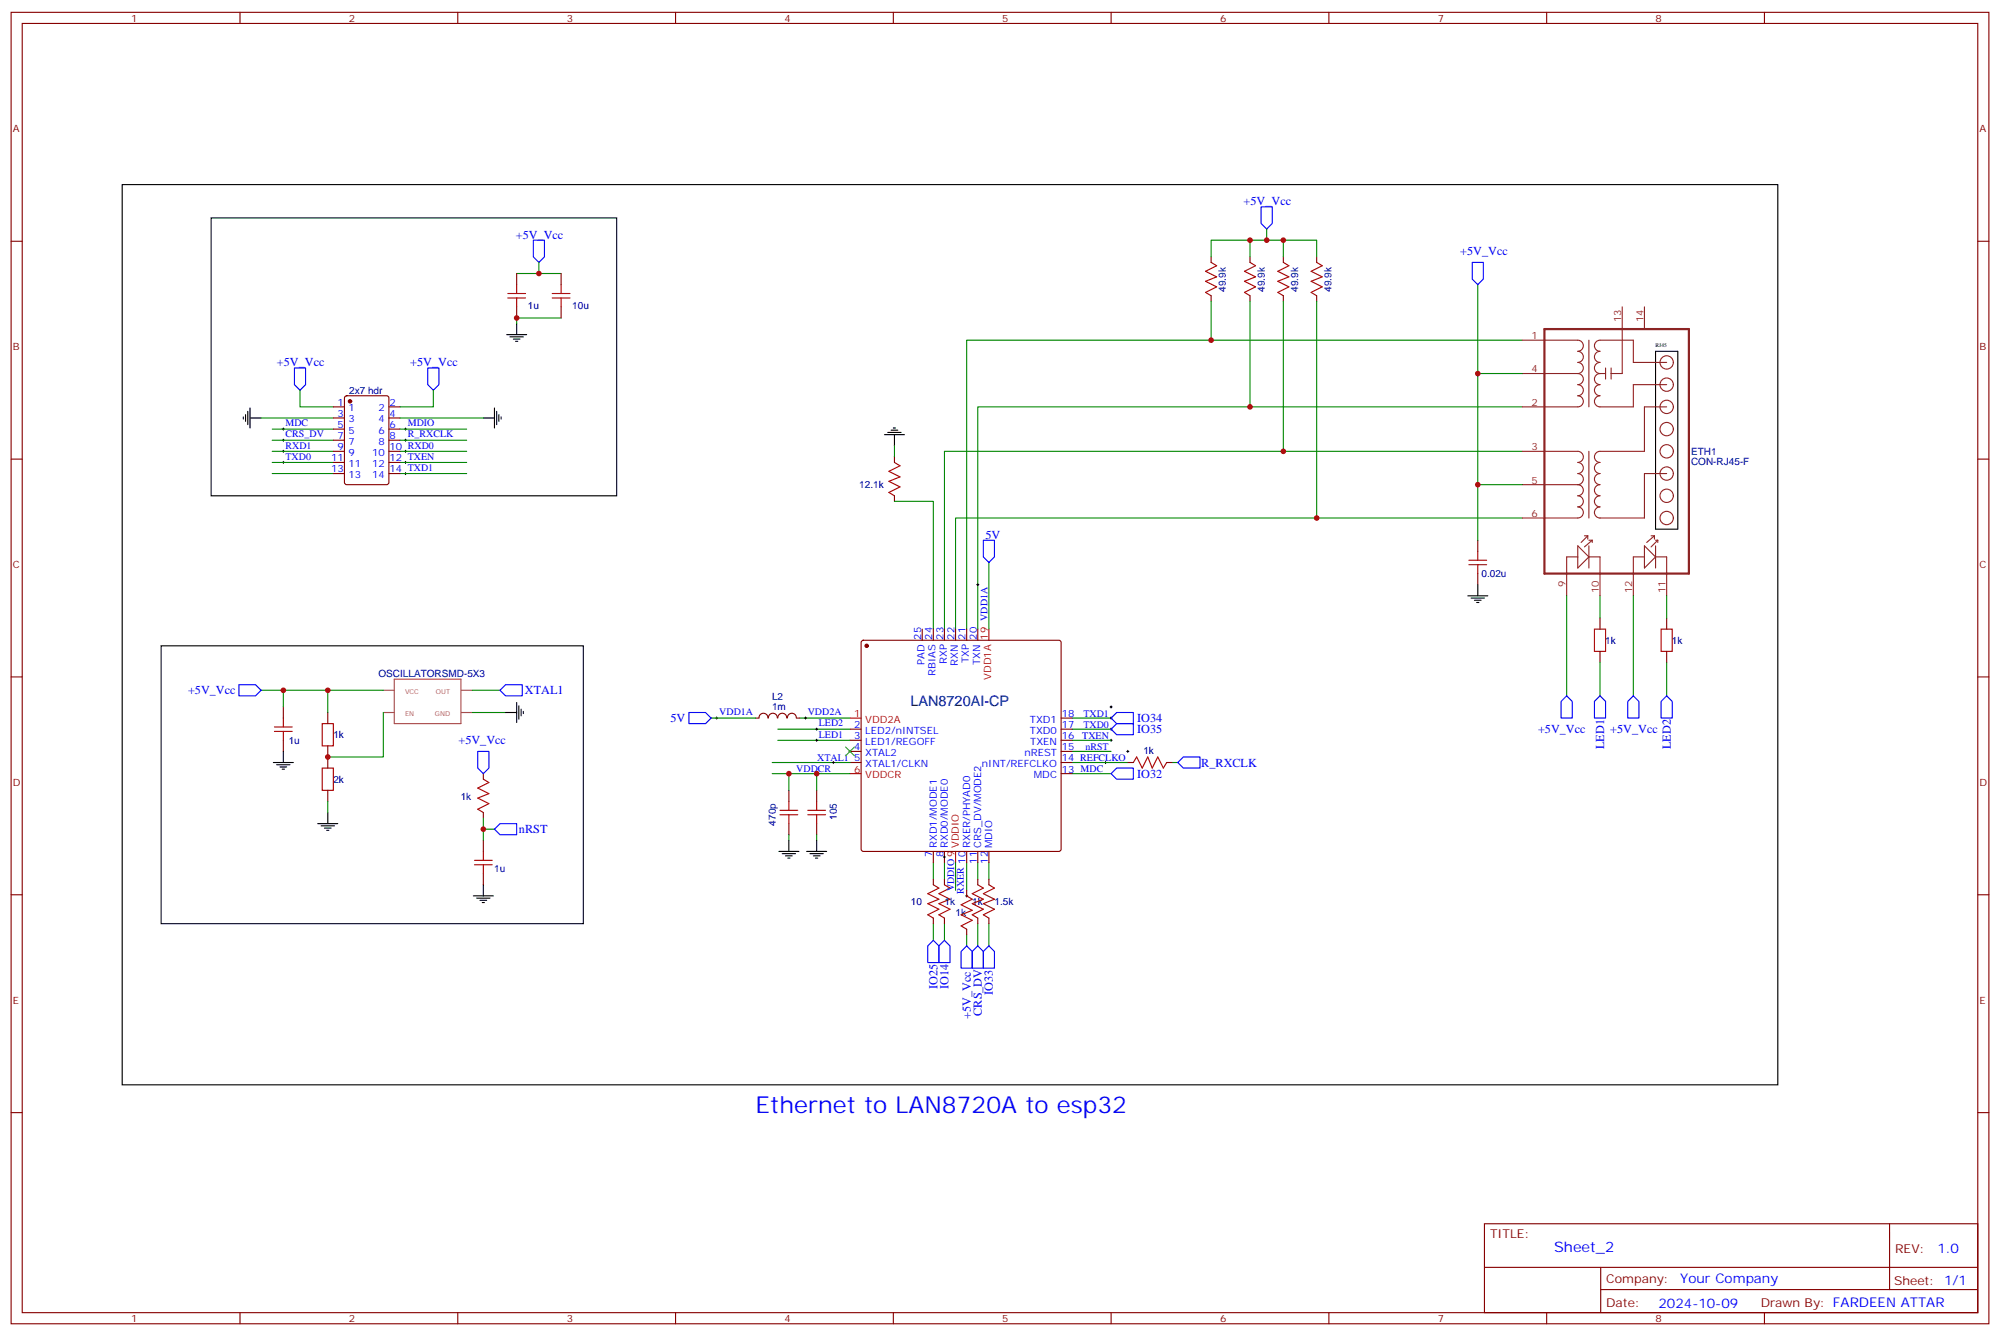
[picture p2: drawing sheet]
<svg xmlns="http://www.w3.org/2000/svg" width="635mm" height="424mm" viewBox="0 0 635 424" stroke-linecap="round" stroke-linejoin="round" font-family="sans-serif">
<g fill="none" stroke="#870000" stroke-width=".35">
<path d="M3.5 3.9h628v416.3h-628zM7.1 7.4h620.8v409.3h-620.8zM76.2 3.9v3.5M145.3 3.9v3.5M214.5 3.9v3.5M283.6 3.9v3.5M352.8 3.9v3.5M421.9 3.9v3.5M491.1 3.9v3.5M560.2 3.9v3.5M3.5 76.6h3.6M627.9 76.6h3.6"/>
<path d="M164 86.8v3.5M164 97.4v3.5M178.2 86.8v3.5M178.2 97.4v3.5M384.5 81.5v1.8M384.5 93.9v1.7M396.9 81.5v1.8M396.9 93.9v1.7M407.5 81.5v1.8M407.5 93.9v1.7M418 81.5v1.8M418 93.9v1.7"/>
<path d="M105.8 129.2h3.6M105.8 132.7h3.6M105.8 136.2h3.6M105.8 139.7h3.6M109.6 125.8l.5-.2h12.7l.6 .5 .1 27-.5 .7h-12.9l-.7-.4v-27.1zM123.5 129.2h3.5M123.5 132.7h3.5M123.5 136.2h3.5M123.5 139.7h3.5M3.5 145.7h3.6M105.8 150.3h3.6M105.8 146.8h3.6"/>
<path d="M105.8 143.3h3.6M123.5 150.3h3.5M123.5 146.8h3.5M123.5 143.3h3.5M284 145v1.8M284 157.4v1.7M627.9 145.7h3.6M469.2 171.5v3.5M292.8 199.7v3.5M296.3 199.7v3.5M299.9 199.7v3.5M303.4 199.7v3.5"/>
<path d="M306.9 199.7v3.5M310.4 199.7v3.5M469.2 182.1v3.5M508 196.2v3.5M529.2 196.2v3.5M3.5 214.9h3.6M273.6 203.4l.5-.2h62.1l.5 .2 .2 .5v65.7l-.2 .5-.5 .2h-62.1l-.5-.3-.2-.4v-65.7zM508 206.8v3.5M529.2 206.8v3.5M627.9 214.9h3.6M90 224.4v3.5M90 235v3.5"/>
<path d="M104.1 226.2v3.5M104.1 236.7v7.1M239.9 227.9h1M241 227.9a1.41 1.41 0 0 1 1.4-1.5 1.41 1.41 0 0 1 1.4 1.5M244 227.9a1.41 1.41 0 0 1 1.4-1.5 1.41 1.41 0 0 1 1.4 1.5M247 227.9a1.41 1.41 0 0 1 1.4-1.5 1.41 1.41 0 0 1 1.4 1.5M250 227.9a1.41 1.41 0 0 1 1.4-1.5 1.41 1.41 0 0 1 1.4 1.5M252.9 227.9h1.1M269.9 231.5h3.5M269.9 235h3.5M269.9 238.5h3.5M336.9 227.9h3.5"/>
<path d="M336.9 231.5h3.5M336.9 235h3.5M336.9 238.5h3.5M104.1 250.9v3.5M153.5 245.6v1.7M153.5 257.9v1.8M250.5 250.9v3.5M259.3 250.9v3.5M269.9 242h3.5M336.9 242h3.5M336.9 245.6h3.5M358.1 242h1.7"/>
<path d="M370.4 242h1.8M153.5 266.7v3.6M153.5 277.3v3.5M250.5 261.4v3.6M259.3 261.4v3.6M296.3 270.3v3.5M296.3 279.1v1.7M299.9 270.3v3.5M299.9 279.1v1.7M306.9 270.3v3.5M310.4 270.3v3.5M310.4 279.1v1.7"/>
<path d="M314 270.3v3.5M314 279.1v1.7M3.5 284h3.6M296.3 291.4v1.8M299.9 291.4v1.8M306.9 282.6v1.8M306.9 295v1.7M310.4 291.4v1.8M314 291.4v1.8M627.9 284h3.6M3.5 353.2h3.6M627.9 353.2h3.6"/>
<path d="M471.3 388.4h156.6v28.3h-156.6zM599.9 388.5v20.8M76.2 416.7v3.5M145.3 416.7v3.5M214.5 416.7v3.5M283.6 416.7v3.5M352.8 416.7v3.5M421.9 416.7v3.5M471.3 402.3h156.5M491.1 416.7v3.5M508.2 409.3h119.6M508.2 402.3v14.1"/>
<path d="M560.2 416.7v3.5"/>
</g>
<g fill="none" stroke="#008700" stroke-width=".35">
<path d="M396.9 76.2v5.3M402.2 72.7v3.5M407.5 76.2v5.3M164 86.8h14.2M171.1 83.3v3.5M384.5 81.5v-5.3h33.5v5.3M384.5 95.6v12.4M396.9 95.6v33.6M407.5 95.6v47.7M418 95.6v68.8M469.2 90.3v81.2M178.2 100.9h-14.2v1.8"/>
<path d="M469.2 118.6h14.1M483.3 108h-176.4v91.7M82.9 132.7h22.9M86.4 136.2h19.4M86.4 139.7h19.4M95.2 123.9v5.3h10.6M127 132.7h26.5M127 136.2h21.2M127 139.7h21.2M137.6 123.9v5.3h-10.6M483.3 129.2h-172.9v70.5M86.4 143.3h19.4"/>
<path d="M86.4 146.8h19.4M86.4 150.3h19.4M127 143.3h21.2M127 146.8h21.2M127 150.3h21.2M284 159.1h12.3v40.6M284 141.5v3.5M469.2 153.8h14.1M483.3 143.3h-183.4v56.4M314 178.5v21.2M483.3 164.4h-179.9v35.3M497.4 189.1v31.8"/>
<path d="M508 189.1v7.1M518.6 189.1v31.8M529.2 189.1v7.1M82.9 219.1h38.8M90 219.1v5.3M104.1 219.1v7.1M149.9 219.1h8.8M508 210.3v10.6M529.2 210.3v10.6M121.7 226.2v14.1h-17.6M149.9 226.2h10.6M225.8 227.9h14.1"/>
<path d="M246.9 235h23M246.9 231.5h23M254 227.9h15.9M340.4 238.5h12.4M340.4 235h12.4M340.4 231.5h12.4M340.4 227.9h12.4M104.1 254.4v3.5M153.5 259.7v7M245.2 242h24.7M245.2 245.6h24.7M250.5 245.6v5.3"/>
<path d="M259.3 245.6v5.3M340.4 242h17.7M340.4 245.6h12.4M372.2 242h1.7M153.5 263.2h3.5M250.5 265v1.7M259.3 265v1.7M296.3 273.8v5.3M299.9 273.8v5.3M303.4 273.8v8.8M306.9 273.8v8.8M310.4 273.8v5.3"/>
<path d="M314 273.8v5.3M296.3 293.2v5.3M299.9 293.2v5.3M306.9 296.7v3.5M310.4 293.2v7M314 293.2v7"/>
</g>
<g fill="none" stroke="#a10000" stroke-width=".35">
<path d="M161.2 94.6h5.7M161.2 93.2h5.7M164 90.3v2.9M164 94.6v2.8M175.3 94.6h5.7M175.3 93.2h5.7M178.2 90.3v2.9M178.2 94.6v2.8M384.5 83.3l1.8 1-3.5 1.8 3.5 1.8-3.5 1.4 3.5 1.8-3.5 1.7 1.7 1.1M396.9 83.3l1.7 1-3.5 1.8 3.5 1.8-3.5 1.4 3.5 1.8-3.5 1.7 1.8 1.1M407.5 83.3l1.7 1-3.5 1.8 3.5 1.8-3.5 1.4 3.5 1.8-3.5 1.7 1.8 1.1M418 83.3l1.8 1-3.5 1.8 3.5 1.8-3.5 1.4 3.5 1.8-3.5 1.7 1.7 1.1"/>
<path d="M284 146.8l1.8 1-3.6 1.8 3.6 1.8-3.6 1.4 3.6 1.8-3.6 1.7 1.8 1.1M466.4 179.2h5.6M466.4 177.8h5.6M469.2 175v2.8M469.2 179.2v2.9M506.2 199.7h3.6v7.1h-3.6zM527.4 199.7h3.5v7.1h-3.5zM87.1 232.2h5.7M87.1 230.8h5.7M90 227.9v2.9M90 232.2v2.8M102.3 229.7h3.5v7h-3.5z"/>
<path d="M102.3 243.8h3.5v7.1h-3.5zM153.5 247.3l1.7 1.1-3.5 1.8 3.5 1.7-3.5 1.4 3.5 1.8-3.5 1.8 1.8 1M247.6 258.6h5.7M247.6 257.2h5.7M250.5 254.4v2.8M250.5 258.6v2.8M256.5 258.6h5.6M256.5 257.2h5.6M259.3 254.4v2.8M259.3 258.6v2.8M359.8 242l1.1-1.7 1.8 3.5 1.7-3.5 1.4 3.5 1.8-3.5 1.8 3.5 1-1.8M150.6 274.5h5.7"/>
<path d="M150.6 273.1h5.7M153.5 270.3v2.8M153.5 274.5v2.8M296.3 280.8l1.8 1.1-3.5 1.8 3.5 1.7-3.5 1.4 3.5 1.8-3.5 1.8 1.7 1M299.9 280.8l1.7 1.1-3.5 1.8 3.5 1.7-3.5 1.4 3.5 1.8-3.5 1.8 1.8 1M306.9 284.4l1.8 1-3.5 1.8 3.5 1.8-3.5 1.4 3.5 1.7-3.5 1.8 1.7 1.1M310.4 280.8l1.8 1.1-3.5 1.8 3.5 1.7-3.5 1.4 3.5 1.8-3.5 1.8 1.7 1M314 280.8l1.7 1.1-3.5 1.8 3.5 1.7-3.5 1.4 3.5 1.8-3.5 1.8 1.8 1"/>
</g>
<g fill="none" stroke="#000" stroke-width=".35">
<path d="M38.8 58.6h525.6v285.7h-525.6zM67 69.2h128.8v88.2h-128.8zM160.9 106.2h6.3M161.9 106.9h4.3M163 107.6h2.1M163.7 108.3h.7M164 102.7v3.5M525.6 111.5h7.1v56.5h-7.1zM77.3 132.3v.7M78 131.6v2.1M78.7 130.6v4.2M79.4 132.7h3.5"/>
<path d="M79.4 129.5v6.4M153.5 132.7h3.5M157 129.5v6.4M157.7 130.6v4.2M158.4 131.6v2.1M159.1 132.3v.7M280.8 138h6.4M281.9 137.3h4.2M282.9 136.6h2.1M283.6 135.9h.7M284 138v3.5M466 189.1h6.4"/>
<path d="M467.1 189.8h4.2M468.1 190.5h2.2M468.8 191.2h.7M469.2 185.6v3.5M51.2 205h134v88.2h-134zM90 238.5v3.5M160.5 226.2h3.5M164 223v6.3M164.7 224v4.3M165.5 225.1v2.1M166.2 225.8v.7M86.8 242h6.3"/>
<path d="M87.8 242.7h4.3M88.9 243.5h2.1M89.6 244.2h.7M104.1 257.9v3.5M100.9 261.4h6.3M102 262.1h4.2M103 262.9h2.1M103.7 263.6h.7M247.3 270.3h6.3M248.4 271h4.2M249.4 271.7h2.1M250.1 272.4h.7"/>
<path d="M250.5 266.7v3.6M256.1 270.3h6.4M257.2 271h4.2M258.2 271.7h2.1M258.9 272.4h.7M259.3 266.7v3.6M150.3 284.4h6.3M151.3 285.1h4.3M152.4 285.8h2.1M153.1 286.5h.7M153.5 280.8v3.6"/>
</g>
<g fill="none" stroke="#000" stroke-width=".32">
<path d="M89.6 136.2h.7M89.6 139.7h.7M90 135.9v.7M90 139.4v.7M128.4 136.2h.7M128.4 139.7h.7M128.8 135.9v.7M128.8 139.4v.7M89.6 143.3h.7M89.6 146.8h.7M90 142.9v.7M90 146.4v.7"/>
<path d="M128.4 143.3h.7M128.4 146.8h.7M128.4 150.3h.7M128.8 142.9v.7M128.8 146.4v.7M128.8 150v.7M310.1 185.6h.7M310.4 185.2v.7M227.2 227.9h.7M227.5 227.6v.7M255.4 227.9h.7M255.8 227.6v.7"/>
<path d="M258.9 235h.7M258.9 231.5h.7M259.3 231.1v.7M259.3 234.6v.7M269.5 238.5h.7M269.9 238.2v.7M352.4 235h.7M352.4 231.5h.7M352.4 227.9h.7M352.4 224.4h.7M352.8 224v.8M352.8 227.6v.7"/>
<path d="M352.8 231.1v.7M352.8 234.6v.7M357.7 238.5h.7M358.1 238.2v.7M264.2 242h.7M264.6 241.7v.7M350.7 242h.7M351 241.7v.7M299.5 272h.7M299.9 271.7v.7M306.6 284.4h.7M306.9 284v.7"/>
</g>
<g fill="none" stroke="#00f" stroke-width=".35">
<path d="M169.3 76.2h3.6v5.3l-1.8 1.8-1.8-1.8zM400.4 65.7h3.5v5.2l-1.7 1.8-1.8-1.8zM467.4 83.3h3.6v5.3l-1.8 1.7-1.8-1.7zM93.5 116.8h3.5v5.3l-1.8 1.8-1.7-1.8zM135.8 116.8h3.5v5.3l-1.7 1.8-1.8-1.8zM312.2 171.5h3.5v5.3l-1.7 1.7-1.8-1.7zM75.8 217.3h5.3l1.8 1.8-1.8 1.8h-5.3zM158.7 219.1l1.8-1.8h5.3v3.6h-5.3zM151.7 238.5h3.5v5.3l-1.7 1.8-1.8-1.8zM218.7 226.2h5.3l1.8 1.7-1.8 1.8h-5.3zM354.5 226.2h5.3v3.5h-5.3l-1.7-1.8zM354.5 229.7h5.3v3.5h-5.3l-1.7-1.7z"/>
<path d="M495.7 222.6l1.7-1.7 1.8 1.7v5.3h-3.5zM508 220.9l1.8 1.7v5.3h-3.6v-5.3zM518.6 220.9l1.7 1.7v5.3h-3.5v-5.3zM527.4 222.6l1.8-1.7 1.7 1.7v5.3h-3.5zM354.5 243.8h5.3v3.5h-5.3l-1.7-1.7zM373.9 242l1.8-1.7h5.3v3.5h-5.3zM157 263.2l1.7-1.8h5.3v3.6h-5.3zM296.3 298.5l1.8 1.7v5.3h-3.5v-5.3zM299.9 298.5l1.7 1.7v5.3h-3.5v-5.3zM306.9 300.2l1.8 1.8v5.3h-3.5v-5.3zM310.4 300.2l1.8 1.8v5.3h-3.5v-5.3zM314 300.2l1.7 1.8v5.3h-3.5v-5.3z"/>
</g>
<g fill="#870000" stroke="#870000" stroke-width=".35">
<circle cx="111.1" cy="127.4" r=".53"/>
<circle cx="275.2" cy="205" r=".53"/>
</g>
<path d="M314 199.7v3.5M269.9 227.9h3.5M269.9 245.6h3.5M303.4 270.3v3.5" fill="none" stroke="#f00" stroke-width=".35"/>
<g fill="none" stroke="#8c2424" stroke-width=".35">
<path d="M515.1 97.4v21.2h-3.6M522.1 97.4v7.1M483.3 108h17.6a1.76 1.76 0 0 1 1.8 1.7 1.76 1.76 0 0 1-1.8 1.8 1.76 1.76 0 0 1 1.8 1.8 1.76 1.76 0 0 1-1.8 1.7 1.76 1.76 0 0 1 1.8 1.8 1.76 1.76 0 0 1-1.8 1.8M483.3 118.6h17.6M500.9 118.6a1.76 1.76 0 0 1 1.8 1.7 1.76 1.76 0 0 1-1.8 1.8 1.76 1.76 0 0 1 1.8 1.8 1.76 1.76 0 0 1-1.8 1.7 1.76 1.76 0 0 1 1.8 1.8 1.76 1.76 0 0 1-1.8 1.8h-17.6M504.5 108v21.2M508 118.6a1.76 1.76 0 0 0-1.8 1.7 1.76 1.76 0 0 0 1.8 1.8 1.76 1.76 0 0 0-1.8 1.8 1.76 1.76 0 0 0 1.8 1.7 1.76 1.76 0 0 0-1.8 1.8 1.76 1.76 0 0 0 1.8 1.8h10.6v-7.1h10.6M508 118.6h1.8M509.8 116.8v3.5M511.5 116.8v3.5M529.2 115h-10.6v-7h-10.6a1.76 1.76 0 0 0-1.8 1.7 1.76 1.76 0 0 0 1.8 1.8 1.76 1.76 0 0 0-1.8 1.8 1.76 1.76 0 0 0 1.8 1.7 1.76 1.76 0 0 0-1.8 1.8 1.76 1.76 0 0 0 1.8 1.8M529.2 129.2h-7.1v14.1h-14.1a1.76 1.76 0 0 0-1.8 1.7 1.76 1.76 0 0 0 1.8 1.8 1.76 1.76 0 0 0-1.8 1.8 1.76 1.76 0 0 0 1.8 1.7 1.76 1.76 0 0 0-1.8 1.8 1.76 1.76 0 0 0 1.8 1.7 1.76 1.76 0 0 0-1.8 1.8 1.76 1.76 0 0 0 1.8 1.8 1.76 1.76 0 0 0-1.8 1.7 1.76 1.76 0 0 0 1.8 1.8 1.76 1.76 0 0 0-1.8 1.8 1.76 1.76 0 0 0 1.8 1.7h14.1v-14.1h7.1"/>
<path d="M483.3 143.3h17.6a1.76 1.76 0 0 1 1.8 1.7 1.76 1.76 0 0 1-1.8 1.8 1.76 1.76 0 0 1 1.8 1.8 1.76 1.76 0 0 1-1.8 1.7 1.76 1.76 0 0 1 1.8 1.8 1.76 1.76 0 0 1-1.8 1.7M483.3 153.8h17.6M500.9 153.8a1.76 1.76 0 0 1 1.8 1.8 1.76 1.76 0 0 1-1.8 1.8 1.76 1.76 0 0 1 1.8 1.7 1.76 1.76 0 0 1-1.8 1.8 1.76 1.76 0 0 1 1.8 1.8 1.76 1.76 0 0 1-1.8 1.7h-17.6M504.5 143.3v21.1M500.9 176.8h-3.5v12.3M500.9 173.2l3.6 3.6-3.6 3.5zM503.1 170.1h1M504.1 170.1l-2.1 2.1M504.1 170.1v1M504.5 173.2v7.1M504.5 176.8h3.5v12.3M504.5 171.5h1"/>
<path d="M505.5 171.5l-2.4 2.1M505.5 171.5v.7M522.1 176.8h-3.5v12.3M522.1 173.2l3.5 3.6-3.5 3.5zM524.2 170.1h1.1M525.3 170.1l-2.5 2.1M525.3 170.1v1M525.6 176.8h3.6v12.3M525.6 171.5h.7M525.6 173.2v7.1M526.3 171.5l-2.1 2.1M526.3 171.5v.7"/>
<circle cx="529.2" cy="115" r="2.12"/>
<circle cx="529.2" cy="129.2" r="2.12"/>
<circle cx="529.2" cy="122.1" r="2.12"/>
<circle cx="529.2" cy="136.2" r="2.12"/>
<circle cx="529.2" cy="157.4" r="2.12"/>
<circle cx="529.2" cy="143.3" r="2.12"/>
<circle cx="529.2" cy="150.3" r="2.12"/>
<circle cx="529.2" cy="164.4" r="2.12"/>
</g>
<path d="M490.4 104.5h45.8v77.6h-45.8z" fill="none" stroke="#8c2424" stroke-width=".71"/>
<path d="M268.5 237.1l2.8 2.8M271.3 237.1l-2.8 2.8" fill="none" stroke="#3c3" stroke-width=".35"/>
<path d="M121.7 219.1h3.5M125.2 215.6h21.1v14.1h-21.1zM146.5 219.1h3.4M121.7 226.2h3.5M146.5 226.2h3.4" fill="none" stroke="#a64a4a" stroke-width=".35"/>
<g fill="#c00">
<circle cx="164" cy="100.9" r=".88"/>
<circle cx="396.9" cy="76.2" r=".88"/>
<circle cx="407.5" cy="76.2" r=".88"/>
<circle cx="384.5" cy="108" r=".88"/>
<circle cx="396.9" cy="129.2" r=".88"/>
<circle cx="407.5" cy="143.3" r=".88"/>
<circle cx="418" cy="164.4" r=".88"/>
<circle cx="250.5" cy="245.6" r=".88"/>
<circle cx="259.3" cy="245.6" r=".88"/>
<circle cx="90" cy="219.1" r=".88"/>
<circle cx="104.1" cy="219.1" r=".88"/>
<circle cx="104.1" cy="240.3" r=".88"/>
<circle cx="469.2" cy="118.6" r=".88"/>
<circle cx="469.2" cy="153.8" r=".88"/>
<circle cx="153.5" cy="263.2" r=".88"/>
<circle cx="402.2" cy="76.2" r=".88"/>
<circle cx="171.1" cy="86.8" r=".88"/>
</g>
<text font-size="7.4" fill="#00f" x="239.9" y="353.2">Ethernet to LAN8720A to esp32</text>
<text font-size="4.6" fill="#000080" x="289.1" y="224.2">LAN8720AI-CP</text>
<text font-size="4.6" fill="#00f" x="493.4" y="397.5">Sheet_2</text>
<g font-size="4.2" fill="#00f">
<text x="615.1" y="397.7">1.0</text>
<text x="533.5" y="407.3">Your Company</text>
<text x="526.6" y="415.1">2024-10-09</text>
</g>
<g font-size="3.9" fill="#00f">
<text x="394.8" y="65.1">+5V_Vcc</text>
<text x="163.8" y="75.7">+5V_Vcc</text>
<text x="463.6" y="81">+5V_Vcc</text>
<text x="87.9" y="116.3">+5V_Vcc</text>
<text x="130.3" y="116.3">+5V_Vcc</text>
<text x="312.9" y="171">5V</text>
<text x="59.7" y="220.4">+5V_Vcc</text>
<text x="166.7" y="220.4">XTAL1</text>
<text x="212.9" y="229.2">5V</text>
<text x="361" y="229.2">IO34</text>
<text x="361" y="232.7">IO35</text>
<text x="488.3" y="232.7">+5V_Vcc</text>
<text x="511.3" y="232.7">+5V_Vcc</text>
<text x="145.6" y="236.3">+5V_Vcc</text>
<text x="509.3" y="237.8" transform="rotate(-90 509.3 237.8)">LED1</text>
<text x="530.4" y="237.8" transform="rotate(-90 530.4 237.8)">LED2</text>
<text x="381.4" y="243.4">R_RXCLK</text>
<text x="361" y="246.9">IO32</text>
<text x="164.8" y="264.5">nRST</text>
<text x="297.6" y="314" transform="rotate(-90 297.6 314)">IO25</text>
<text x="301.1" y="314" transform="rotate(-90 301.1 314)">IO14</text>
<text x="315.2" y="315.7" transform="rotate(-90 315.2 315.7)">IO33</text>
<text x="308.2" y="323.5" transform="rotate(-90 308.2 323.5)">+5V_Vcc</text>
<text x="311.7" y="322.4" transform="rotate(-90 311.7 322.4)">CRS_DV</text>
</g>
<g font-size="3.9" fill="#800">
<text x="473.1" y="393">TITLE:</text>
<text x="601.7" y="397.7">REV:</text>
<text x="510" y="407.2">Company:</text>
<text x="601.4" y="407.8">Sheet: 1/1</text>
<text x="510" y="414.9">Date:</text>
<text x="559" y="415">Drawn By: FARDEEN ATTAR</text>
</g>
<g font-size="3.2" fill="#800">
<text x="41.6" y="6.9">1</text>
<text x="110.8" y="6.9">2</text>
<text x="179.9" y="6.9">3</text>
<text x="249.1" y="6.9">4</text>
<text x="318.2" y="6.9">5</text>
<text x="387.3" y="6.9">6</text>
<text x="456.5" y="6.9">7</text>
<text x="525.6" y="6.9">8</text>
<text x="4.1" y="42">A</text>
<text x="628.5" y="42">A</text>
<text x="4.1" y="111.2">B</text>
<text x="628.5" y="111.2">B</text>
<text x="4.1" y="180.3">C</text>
<text x="628.5" y="180.3">C</text>
<text x="4.1" y="249.4">D</text>
<text x="628.5" y="249.4">D</text>
<text x="4.1" y="318.6">E</text>
<text x="628.5" y="318.6">E</text>
<text x="41.6" y="419.7">1</text>
<text x="110.8" y="419.7">2</text>
<text x="179.9" y="419.7">3</text>
<text x="249.1" y="419.7">4</text>
<text x="318.2" y="419.7">5</text>
<text x="387.3" y="419.7">6</text>
<text x="456.5" y="419.7">7</text>
<text x="525.6" y="419.7">8</text>
</g>
<g font-size="3.2" fill="#000080">
<text x="389.2" y="92.6" transform="rotate(-90 389.2 92.6)">49.9k</text>
<text x="401.5" y="92.6" transform="rotate(-90 401.5 92.6)">49.9k</text>
<text x="412.1" y="92.6" transform="rotate(-90 412.1 92.6)">49.9k</text>
<text x="422.7" y="92.6" transform="rotate(-90 422.7 92.6)">49.9k</text>
<text x="167.6" y="98.2">1u</text>
<text x="181.7" y="98.2">10u</text>
<text x="110.9" y="125.1">2x7 hdr</text>
<text x="536.9" y="147.5">CON-RJ45-F</text>
<text x="536.9" y="144.5">ETH1</text>
<text x="272.8" y="155.1">12.1k</text>
<text x="470.4" y="183.2">0.02u</text>
<text x="509.6" y="204.5">1k</text>
<text x="530.8" y="204.5">1k</text>
<text x="120.2" y="214.9">OSCILLATORSMD-5X3</text>
<text x="245.1" y="225.3">1m</text>
<text x="245.1" y="222.2">L2</text>
<text x="91.7" y="236.2">1u</text>
<text x="105.8" y="234.4">1k</text>
<text x="363" y="239.2">1k</text>
<text x="105.8" y="248.5">2k</text>
<text x="146.3" y="253.9">1k</text>
<text x="246.3" y="262" transform="rotate(-90 246.3 262)">470p</text>
<text x="265.7" y="260.3" transform="rotate(-90 265.7 260.3)">105</text>
<text x="156.9" y="276.8">1u</text>
<text x="289.2" y="287.3">10</text>
<text x="299.9" y="287.3">1k</text>
<text x="308.7" y="287.3">1k</text>
<text x="315.8" y="287.3">1.5k</text>
<text x="303.4" y="290.8">1k</text>
</g>
<g font-size="3.2" fill="#8d2323">
<text x="486.2" y="107.6">1</text>
<text x="514.7" y="102.3" transform="rotate(-90 514.7 102.3)">13</text>
<text x="521.8" y="102.3" transform="rotate(-90 521.8 102.3)">14</text>
<text x="486.2" y="118.2">4</text>
<text x="486.2" y="128.8">2</text>
<text x="486.2" y="142.9">3</text>
<text x="486.2" y="153.5">5</text>
<text x="486.2" y="164.1">6</text>
<text x="497.1" y="186.2" transform="rotate(-90 497.1 186.2)">9</text>
<text x="507.6" y="188.2" transform="rotate(-90 507.6 188.2)">10</text>
<text x="518.2" y="188.2" transform="rotate(-90 518.2 188.2)">12</text>
<text x="528.8" y="188.2" transform="rotate(-90 528.8 188.2)">11</text>
</g>
<g font-size="3.2" fill="#00f">
<text x="107.2" y="128.8">1</text>
<text x="110.7" y="130.6">1</text>
<text x="120.2" y="130.6">2</text>
<text x="123.6" y="128.8">2</text>
<text x="90.7" y="135.3">MDC</text>
<text x="107.2" y="132.3">3</text>
<text x="107.2" y="135.9">5</text>
<text x="110.7" y="134.1">3</text>
<text x="110.7" y="137.6">5</text>
<text x="120.2" y="137.6">6</text>
<text x="120.2" y="134.1">4</text>
<text x="123.6" y="135.9">6</text>
<text x="123.6" y="132.3">4</text>
<text x="129.5" y="135.3">MDIO</text>
<text x="90.7" y="142.4">RXD1</text>
<text x="90.7" y="138.9">CRS_DV</text>
<text x="107.2" y="139.4">7</text>
<text x="107.2" y="142.9">9</text>
<text x="110.7" y="141.1">7</text>
<text x="120.2" y="141.1">8</text>
<text x="123.6" y="142.9">10 RXD0</text>
<text x="123.6" y="139.4">8</text>
<text x="129.5" y="138.9">R_RXCLK</text>
<text x="90.7" y="145.9">TXD0</text>
<text x="105.2" y="146.4">11</text>
<text x="105.2" y="150">13</text>
<text x="110.7" y="144.7">9</text>
<text x="110.7" y="148.2">11</text>
<text x="118.1" y="148.2">12</text>
<text x="118.1" y="144.7">10</text>
<text x="123.6" y="150">14 TXD1</text>
<text x="123.6" y="146.4">12 TXEN</text>
<text x="110.7" y="151.7">13</text>
<text x="118.1" y="151.7">14</text>
<text x="292.5" y="203.1" transform="rotate(-90 292.5 203.1)">25</text>
<text x="296" y="203.1" transform="rotate(-90 296 203.1)">24</text>
<text x="299.5" y="203.1" transform="rotate(-90 299.5 203.1)">23</text>
<text x="303" y="203.1" transform="rotate(-90 303 203.1)">22</text>
<text x="306.6" y="203.1" transform="rotate(-90 306.6 203.1)">21</text>
<text x="310.1" y="203.1" transform="rotate(-90 310.1 203.1)">20</text>
<text x="293.5" y="211.1" transform="rotate(-90 293.5 211.1)">PAD</text>
<text x="297" y="214.6" transform="rotate(-90 297 214.6)">RBIAS</text>
<text x="300.6" y="210.8" transform="rotate(-90 300.6 210.8)">RXP</text>
<text x="304.1" y="211.3" transform="rotate(-90 304.1 211.3)">RXN</text>
<text x="307.6" y="210.6" transform="rotate(-90 307.6 210.6)">TXP</text>
<text x="311.1" y="211" transform="rotate(-90 311.1 211)">TXN</text>
<text x="228.4" y="227.1">VDD1A</text>
<text x="256.5" y="227.1">VDD2A</text>
<text x="337.1" y="227.6">18</text>
<text x="344" y="227.5">TXD1</text>
<text x="260" y="230.6">LED2</text>
<text x="271.2" y="231.1">2</text>
<text x="274.7" y="232.9">LED2/nINTSEL</text>
<text x="327" y="229.3">TXD1</text>
<text x="327" y="232.9">TXD0</text>
<text x="337.1" y="231.1">17</text>
<text x="344" y="231">TXD0</text>
<text x="260" y="234.1">LED1</text>
<text x="271.2" y="238.2">4</text>
<text x="271.2" y="234.6">3</text>
<text x="274.7" y="239.9">XTAL2</text>
<text x="274.7" y="236.4">LED1/REGOFF</text>
<text x="325.3" y="239.9">nREST</text>
<text x="327.1" y="236.4">TXEN</text>
<text x="337.1" y="234.6">16</text>
<text x="337.1" y="238.2">15</text>
<text x="343.6" y="234.6">TXEN</text>
<text x="344.6" y="238.1">nRST</text>
<text x="252.8" y="245.1">VDDCR</text>
<text x="259.5" y="241.6">XTAL1</text>
<text x="271.2" y="241.7">5</text>
<text x="274.7" y="243.5">XTAL1/CLKN</text>
<text x="311.8" y="243.5">nINT/REFCLKO</text>
<text x="337.1" y="241.7">14 REFCLKO</text>
<text x="337.1" y="245.2">13 MDC</text>
<text x="328.3" y="247">MDC</text>
<text x="297.4" y="269.2" transform="rotate(-90 297.4 269.2)">RXD1/MODE1</text>
<text x="300.9" y="269.2" transform="rotate(-90 300.9 269.2)">RXD0/MODE0</text>
<text x="308" y="269.2" transform="rotate(-90 308 269.2)">RXER/PHYAD0</text>
<text x="311.5" y="269.2" transform="rotate(-90 311.5 269.2)">CRS_DV/MODE2</text>
<text x="315" y="269.2" transform="rotate(-90 315 269.2)">MDIO</text>
<text x="296" y="272.1" transform="rotate(-90 296 272.1)">7</text>
<text x="299.5" y="272.1" transform="rotate(-90 299.5 272.1)">8</text>
<text x="310.1" y="274.1" transform="rotate(-90 310.1 274.1)">11</text>
<text x="313.6" y="274.1" transform="rotate(-90 313.6 274.1)">12</text>
<text x="302.9" y="282.9" transform="rotate(-90 302.9 282.9)">VDDIO 9</text>
<text x="306" y="283.7" transform="rotate(-90 306 283.7)">RXER 10</text>
</g>
<g font-size="3.2" fill="#f00">
<text x="313.6" y="203.1" transform="rotate(-90 313.6 203.1)">19 VDD1A</text>
<text x="314.7" y="215.8" transform="rotate(-90 314.7 215.8)">VDD1A</text>
<text x="271.2" y="227.6">1</text>
<text x="274.7" y="229.3">VDD2A</text>
<text x="271.2" y="245.2">6</text>
<text x="274.7" y="247">VDDCR</text>
<text x="304.4" y="269.2" transform="rotate(-90 304.4 269.2)">VDDIO</text>
</g>
<g font-size="2.1" fill="#a54b4b">
<text x="128.6" y="220.2">VCC</text>
<text x="138.4" y="220.2">OUT</text>
<text x="128.6" y="227.2">EN</text>
<text x="138.1" y="227.2">GND</text>
</g>
<text font-size="1.8" x="525.6" y="110.3">RJ45</text>
</svg>
